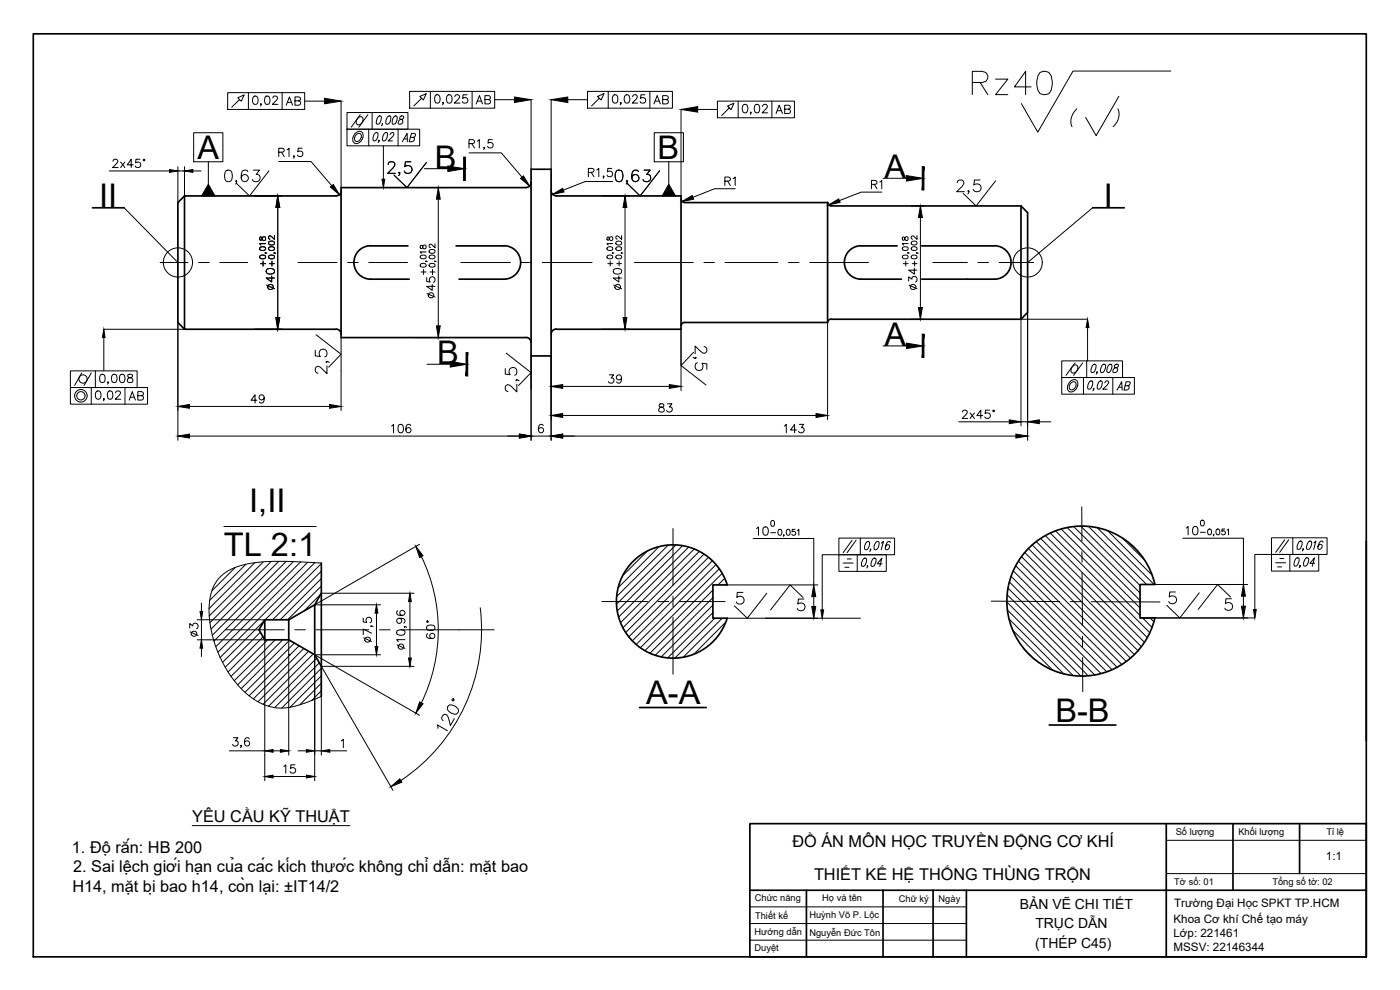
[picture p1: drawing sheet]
<svg xmlns="http://www.w3.org/2000/svg" width="420mm" height="297mm" viewBox="0 0 420 297" stroke-linecap="round" stroke-linejoin="round" font-family="sans-serif">
<!-- layer: SYM -->
<path d="M27.7 62.3h9.6M327.9 62.3h9.5M191.9 212.3h20.1M314.9 217.5h20" fill="none" stroke="#000" stroke-width=".51"/>
<!-- layer: CEN -->
<g fill="none" stroke="#000" stroke-width=".3">
<path d="M48 78.8h8.4M59.6 78.8h3.2M66 78.8h8.3M89.5 78.8h11.6M104.3 78.8h3.2M110.7 78.8h11.6M138.3 78.8h14.9M156.4 78.8h3.2M162.7 78.8h15M190.4 78.8h17.7M211.2 78.8h3.2M217.6 78.8h15.9"/>
<path d="M236.6 78.8h3.2M243 78.8h17.6M280 78.8h10.3M293.5 78.8h3.2M299.8 78.8h10.4M202 158.6v17.1M324.7 152.1v10.2M202 178.8v3.2M324.7 165.5v3.2M324.7 171.9l.2 15.8M67.7 189h17.6M88.5 189h3.2"/>
<path d="M94.8 189h15.9M113.9 189h3.2M120.2 189h17.6M180.6 180.5h13.8M197.5 180.5h3.2M202 185.2v17.1M203.9 180.5h13.7M297.5 180.4l20.5 .1M321.2 180.5h3.2M324.9 190.9v3.2M324.9 197.3l.1 10.2M327.5 180.5l20.6 .1"/>
</g>
<!-- layer: BOL -->
<g fill="none" stroke="#000" stroke-width=".51">
<path d="M55.4 58.8l-2 2v36l2 2M100.9 58.8h-45.5v40h45.5M102.4 57.2a1.5 1.5 0 0 1-1.5 1.5M159.4 54.7a1.5 1.5 0 0 1-1.5 1.5l-55.5 .1v45h55.5M159.4 50.8h6v56h-6zM165.4 57.2a1.5 1.5 0 0 0 1.5 1.5M166.9 58.8h37.5v40h-37.5M204.4 59.7a.99 .99 0 0 0 1 1M111.2 73.8h11.2M111.2 73.7a5 5 0 0 0-5 5 5 5 0 0 0 5 5.1M136.9 73.8h14.3M151.2 73.7a5 5 0 0 1 5.1 5 5 5 0 0 1-5.1 5.1"/>
<path d="M205.4 60.8h43v36h-43a.99 .99 0 0 0-1 1M248.4 60.8a.99 .99 0 0 0 1 1M249.4 61.8h57M269.2 73.8l-10.8-.1a5 5 0 0 0-5 5 5 5 0 0 0 5 5.1h12.2M276.6 73.8h21.8M298.4 73.7a5 5 0 0 1 5 5 5 5 0 0 1-5 5.1M306.4 61.8l2 2v30l-2 2zM100.9 98.7a1.5 1.5 0 0 1 1.5 1.6M111.2 83.8h11.6M137.8 83.8h13.4M166.9 98.7a1.5 1.5 0 0 0-1.5 1.6M249.4 95.8h57"/>
<path d="M249.4 95.7a.99 .99 0 0 0-1 1M276.6 83.8h21.8M157.9 101.2a1.5 1.5 0 0 1 1.5 1.6M96.4 178l-2 3.5M96.4 168.9v40M218.2 175.5h-4.2v10h4.2M218.2 175.5a17 17 0 0 0-26.1-8.8 17 17 0 0 0 0 27.6 17 17 0 0 0 26.1-8.8M346.6 175.4h-4.5v10h4.5M346.6 175.3a22.5 22.5 0 0 0-34.6-13.5 22.5 22.5 0 0 0 0 37.1 22.5 22.5 0 0 0 34.6-13.6M79.5 186l-1.8 3 1.8 3M79.5 186v6M79.5 186h7.2"/>
<path d="M79.5 192h7.2M86.7 186v6M86.7 192l7.7 4.5M94.4 181.5v15M94.4 196.5l2 3.4M94.4 181.5l-7.7 4.5"/>
</g>
<!-- layer: DIM -->
<g fill="none" stroke="#000" stroke-width=".3">
<path d="M32.8 51.3h18.1M53.4 50v10.8M53.4 51.3h2M55.4 50v8.8M57.9 51.3h2.5M76.3 58.8h8.3M83.7 48.5h9.6l6.3 7.2M83.7 45.7l1.4-.2 .2-.6-.6-.4h-1v2.5M84.5 45.7l.8 1.3M86.1 44.9l.6-.4v2.5M88.3 46.8h-.2h.2l-.2 .6M90.7 44.5h-1.2l-.1 1a.88 .88 0 0 1 1.3 0 .88 .88 0 0 1-.2 1.3 .88 .88 0 0 1-1.3-.3"/>
<path d="M124.5 56.3h8.3M131.5 59.8v38M140.8 45.9h9.7l6.2 7.3M140.8 43.1l1.4-.1 .2-.6-.6-.5h-1v2.5M141.6 43.1l.8 1.3M143.3 42.4l.5-.5v2.5M145.4 44.3h-.2h.2l-.2 .6M147.7 41.9h-1.1l-.1 1.1a.88 .88 0 0 1 1.3 0 .88 .88 0 0 1-.2 1.3 .88 .88 0 0 1-1.3-.4M176.6 51.7l1.4-.1 .3-.4-.2-.5-1.5-.2v2.5M177.4 51.7l.9 1.3M179.1 51l.6-.5v2.5M180.5 58.8h8.3"/>
<path d="M183.9 54.5h-8.3l-6.5 2.6M217.6 54.3l1.3-.1 .3-.4-.1-.4-.5-.3h-1v2.6M218.4 54.3l.8 1.4M220 53.6l.6-.5v2.6M220.6 56.6h-6.1l-6.6 2.6M261.5 55.3l1.5-.1 .2-.4-.1-.4-.5-.3h-1.1v2.5M262.4 55.3l.8 1.3M264 54.6l.6-.5v2.5M264.6 57.6h-6.2l-6.5 2.6M78 76.8l.7-.3a.77 .77 0 0 1 1 .7 .97 .97 0 0 1-.9 .5 .97 .97 0 0 1-.9-.7zM78 74.3l1-.3 .7 .5a.92 .92 0 0 1-.9 .7 .92 .92 0 0 1-.9-.7zM78 71.2v.8h.5a.72 .72 0 0 1 .3-.8 .72 .72 0 0 1 .8 0l.1 .2a.53 .53 0 0 1-.3 .8 .53 .53 0 0 1-.7-.5l-.2-.5z"/>
<path d="M78.2 79.1h1.5M79 78.3v1.5M79.6 75.8v.2v-.2l.5 .2M79.7 73.1h-1.8l.4 .4M80.7 76.8l.7-.3a.77 .77 0 0 1 1 .7 .97 .97 0 0 1-.9 .5 .97 .97 0 0 1-.9-.7zM80.7 74.3l.9-.3 .8 .5a.92 .92 0 0 1-.9 .7 .92 .92 0 0 1-.9-.7zM80.7 72.6l.7-.3a.76 .76 0 0 1 1 .7 .96 .96 0 0 1-1 .5 .96 .96 0 0 1-.8-.7zM80.9 79.1h1.5M81.6 78.3v1.5M82.3 75.8v.2v-.2l.4 .2M82.4 70.7v1.1l-1.5-1-.2 .1-.1 .5 .4 .3M83.4 62.3v33"/>
<path d="M126.2 79.3l.7-.3a.76 .76 0 0 1 1 .7 .99 .99 0 0 1-1 .5 .99 .99 0 0 1-.8-.7zM126.2 76.8l.7-.3a.77 .77 0 0 1 1 .7 .97 .97 0 0 1-.9 .5 .97 .97 0 0 1-.9-.7zM126.2 73.7v.8h.5a.72 .72 0 0 1 .3-.8 .72 .72 0 0 1 .8 0v.8a.72 .72 0 0 1-.8 0 .72 .72 0 0 1-.3-.8zM127.8 78.3v.2v-.2l.4 .2M127.9 75.6h-1.8l.3 .4M128.9 79.3l.6-.3a.76 .76 0 0 1 1.1 .7 .99 .99 0 0 1-1 .5 .99 .99 0 0 1-.8-.7zM128.9 76.8l.6-.3a.77 .77 0 0 1 1.1 .7 .97 .97 0 0 1-1 .5 .97 .97 0 0 1-.8-.7zM128.9 75.1l.6-.3a.76 .76 0 0 1 1.1 .7 .96 .96 0 0 1-1 .5 .96 .96 0 0 1-.8-.7zM130.5 78.3v.2v-.2l.4 .2M130.6 73.2v1.2l-.9-.9-.6-.2-.3 .3v.3l.4 .4M182.2 76.8a.86 .86 0 0 1 1.1-.4 .86 .86 0 0 1 .5 1 .86 .86 0 0 1-1 .4 .86 .86 0 0 1-.6-1zM182.2 74.3a.86 .86 0 0 1 1.1-.4 .86 .86 0 0 1 .5 1 .86 .86 0 0 1-1 .4 .86 .86 0 0 1-.6-1z"/>
<path d="M182.2 71.2v.8h.5a.72 .72 0 0 1 .3-.8 .72 .72 0 0 1 .8 0l.1 .2a.53 .53 0 0 1-.4 .8 .53 .53 0 0 1-.6-.5l-.2-.5zM182.4 79.1h1.5M183.1 78.3v1.5M183.8 75.8v.2v-.2l.4 .2M183.9 73.1h-1.7l.3 .4M184.9 76.8a.86 .86 0 0 1 1.1-.4 .86 .86 0 0 1 .5 1 .86 .86 0 0 1-1.1 .4 .86 .86 0 0 1-.5-1zM184.9 74.3a.86 .86 0 0 1 1.1-.4 .86 .86 0 0 1 .5 1 .86 .86 0 0 1-1.1 .4 .86 .86 0 0 1-.5-1zM184.9 72.6a.86 .86 0 0 1 1.1-.3 .86 .86 0 0 1 .5 1 .86 .86 0 0 1-1.1 .3 .86 .86 0 0 1-.5-1zM185.1 79.1h1.5M185.8 78.3v1.5M186.5 75.8v.2v-.2l.4 .2M186.6 70.7v1.1l-1.4-1-.4 .3v.3l.5 .3"/>
<path d="M187.6 62.3v33M270.9 76.8a.86 .86 0 0 1 1-.4 .86 .86 0 0 1 .6 1 .86 .86 0 0 1-1.1 .4 .86 .86 0 0 1-.5-1zM270.9 74.3a.86 .86 0 0 1 1-.4 .86 .86 0 0 1 .6 1 .86 .86 0 0 1-1.1 .4 .86 .86 0 0 1-.5-1zM270.9 71.2v.8l.3 .1 .8-1.1a.53 .53 0 0 1 .5 .7 .53 .53 0 0 1-.8 .2l-.3-.7zM271.1 79.1h1.4M271.8 78.3v1.5M272.5 75.8v.2v-.2l.4 .2M272.5 73.1h-1.7l.3 .4M273.4 61.8h4.1M273.6 76.8a.86 .86 0 0 1 1-.4 .86 .86 0 0 1 .5 1 .86 .86 0 0 1-1 .4 .86 .86 0 0 1-.5-1zM273.6 74.3a.86 .86 0 0 1 1-.4 .86 .86 0 0 1 .5 1 .86 .86 0 0 1-1 .4 .86 .86 0 0 1-.5-1zM273.6 72.6a.86 .86 0 0 1 1-.3 .86 .86 0 0 1 .5 1 .86 .86 0 0 1-1 .3 .86 .86 0 0 1-.5-1z"/>
<path d="M273.7 79.1h1.5M274.5 78.3v1.5M275.1 75.8v.2v-.2l.4 .2M275.2 70.7v1.1l-.8-.8-.6-.2-.2 .1-.1 .5 .4 .3M276.2 65.3v27M53.4 96.8v35.3M76.3 98.8h8.3M80 80.9a1.57 1.57 0 0 1 2.4 .4v.2a1.44 1.44 0 0 1-2.5 0zM80 85.5l2.4 1.1M81.5 82.8v1.8l-1.6-1.2h2.5M126.4 81.6h1.5M127.1 80.8v1.6"/>
<path d="M128.1 83.3v1.2l1 .1a.89 .89 0 0 1 0-1.3 .89 .89 0 0 1 1.3 .1 .89 .89 0 0 1-.4 1.3M128.1 88.1l2.5 1M129 81.6h1.6M129.7 85.3v1.8l-1.6-1.2h2.5M129.8 80.8v1.6M180.5 98.8h8.3M184.2 80.9a1.55 1.55 0 0 1 2.4 .4v.2a1.43 1.43 0 0 1-2.5 0zM184.2 85.5l2.4 1.1M185.7 82.8v1.8l-1.6-1.2h2.5M204.4 98.8v18.4M248.4 96.8v29.1M272.7 84.4v-1.4l1 .8a.84 .84 0 0 1 1.3-.6 .84 .84 0 0 1-.3 1.4"/>
<path d="M272.8 85.5l2.4 1.1M273.4 95.8h4.1M274.4 80.5v1.7l-1.7-1.1h2.5M306.4 95.8v32M308.4 93.8v38.3M102.4 111.3v11.9M124.5 101.3h8.3M159.4 106.8v25.3M165.4 106.8v25.3M168.9 115.9h32M56.9 121.9h42M56.9 130.8h99"/>
<path d="M159.4 130.8h6M163 127.7a.7 .7 0 0 0-1-.2 1.44 1.44 0 0 0 .4 2.4 .79 .79 0 0 0 .8-.8 .79 .79 0 0 0-.8-.8 .79 .79 0 0 0-.8 .7M168.9 130.8h136M168.9 124.7h76M287.7 126.6h15.2M306.4 126.6h2M311.9 126.6h3.5M227 158.6l.6-.5v2.5M229.3 158.2a.86 .86 0 0 1 1.2 .4 1.18 1.18 0 0 1 .1 1.4 1.18 1.18 0 0 1-1.3 .5l-.4-1 .1-.9zM231.3 159.8h1.5M231.6 156.2h.2a.94 .94 0 0 1 .7 .8 .94 .94 0 0 1-.7 .9 1.14 1.14 0 0 1-.2-1.7zM233.7 158.9l.3-.1a.92 .92 0 0 1 .7 .9 .92 .92 0 0 1-.7 .9 1.14 1.14 0 0 1-.3-1.7z"/>
<path d="M236.2 158.9l.3-.1a.92 .92 0 0 1 .7 .9 .92 .92 0 0 1-.7 .9 1.14 1.14 0 0 1-.3-1.7zM238.6 158.8h-.8l-.1 .8a.63 .63 0 0 1 1 0 .63 .63 0 0 1-.2 .9 .63 .63 0 0 1-.9-.2M239.3 159.2l.4-.4v1.8M356 158.4l.6-.4v2.5M358.2 158.1a.8 .8 0 0 1 1.2 .3 1.26 1.26 0 0 1-.8 2.1 1.6 1.6 0 0 1-.4-2.4zM360.3 159.7h1.4M360.5 156.2a.85 .85 0 0 1 1.1 .6 .85 .85 0 0 1-.7 1h-.1a1.1 1.1 0 0 1-.3-1.6zM362.7 158.8a.85 .85 0 0 1 1 .6 .85 .85 0 0 1-.6 1.1h-.2a1.1 1.1 0 0 1-.2-1.7zM365.2 158.8a.85 .85 0 0 1 1 .6 .85 .85 0 0 1-.6 1.1h-.2a1.1 1.1 0 0 1-.2-1.7zM367.6 158.7h-.8l-.1 .8a.61 .61 0 0 1 .9 0 .61 .61 0 0 1-.1 .9 .61 .61 0 0 1-.9-.3M368.3 159.1l.4-.4v1.8M96.4 168.9l-10.1-.5-5.9 .1-5.3 .5-3.3 .8a11.8 11.8 0 0 0-9 12.1v3l.4 3.5 1.1 4.3 1.6 4.3 1.5 2.9 2.6 4 2.8 3.2 2.6 2.1a14.9 14.9 0 0 0 15.5 1.9l5.5-2.2"/>
<path d="M96.4 178h27.8M125.9 163.3l-31.5 18.2h19.8M126.5 167a50.1 50.1 0 0 1 0 43.9M218.2 175.5h27.2M226 161.6h18.2v13.9M235.3 160.5h-.2h.2l-.2 .4M244.2 179v3M342.1 175.4h32.3M355 161.5h18.2v13.9M364.3 160.4h-.2h.2l-.2 .4M373.2 178.9v3M56.9 188.4v-1.3l1 .7a.84 .84 0 0 1 1.3-.6 .84 .84 0 0 1-.2 1.5"/>
<path d="M57.1 189.6l2.3 1.1M59.2 186h20.3M59.2 192h20.3v42.3M60.5 181v2.5M60.5 186v6M60.5 194.5v2.5M86.7 192v34.6M94.4 196.5v37.8M94.4 196.5h19.8M94.4 196.5l31.5 18.1M96.4 199.9v26.7M96.4 199.9h27.8"/>
<path d="M96.4 199.9l21.5 37.2M113 184v10M123 180.5v16.9M137.8 189h10.5M144.1 182.4a54.4 54.4 0 0 1-23.8 51.8M218.2 185.5h27.2M342.1 185.4h32.3M131.4 218.6l-.2-1.1 3.1 1.7M134.5 211.9a1.9 1.9 0 0 1 2.9 .7 1.05 1.05 0 0 1 .1 1.2 1.05 1.05 0 0 1-1.1 .5 2.78 2.78 0 0 1-2.2-1.6zM136.4 215.6l-1.2 2.1-.9-2.9a.83 .83 0 0 0-1.4-.2l-.4 .9 .5 .7M68.8 225.3h10.7M82 225.3h2.2"/>
<path d="M82 233h9.9M89.5 225.3h2.4M94.4 225.3h2M99 225.3h5.1M102.4 222.3l.6-.5v2.5"/>
<circle cx="81.2" cy="86.1" r=".83"/>
<circle cx="129.3" cy="88.6" r=".83"/>
<circle cx="185.3" cy="86.1" r=".83"/>
<circle cx="274" cy="86.1" r=".81"/>
<circle cx="58.2" cy="190.1" r=".83"/>
<circle cx="136" cy="210" r=".32"/>
</g>
<g fill="#000" stroke="#000" stroke-width=".3">
<path d="M50.9 50.9l2.5 .4-2.5 .4zM55.4 51.3l2.5-.4v.8zM99.1 56.1l.9-.7 1.9 3zM131.5 56.3l.6 3.5h-1.1zM156.2 53.5l.9-.7 1.8 3zM165.8 58.3l3.1-1.8 .4 1.1zM204.7 60.5l3-1.8 .5 1.1zM248.7 61.5l3-1.8 .4 1zM83.4 58.8l.5 3.5h-1.1zM187.6 58.8l.5 3.5h-1.1zM276.2 61.8l.6 3.5h-1.2zM82.8 95.3h1.1l-.5 3.5z"/>
<path d="M131 97.8h1.1l-.6 3.5zM187 95.3h1.1l-.5 3.5zM275.6 92.3h1.2l-.6 3.5zM165.4 115.9l3.5-.5v1.1zM200.9 115.4l3.5 .5-3.5 .6zM53.4 121.9l3.5-.5v1.1zM53.4 130.8l3.5-.6v1.2zM98.9 121.4l3.5 .5-3.5 .6zM155.9 130.2l3.5 .6-3.5 .6zM165.4 130.8l3.5-.6v1.2zM165.4 124.7l3.5-.6v1.2zM244.9 124.1l3.5 .6-3.5 .6z"/>
<path d="M302.9 126l3.5 .6-3.5 .5zM304.9 130.2l3.5 .6-3.5 .6zM308.4 126.6l3.5-.6v1.1zM124.8 163.9l2.2 2.8-1.1 .6zM244.2 175.5l.6 3.5h-1.2zM373.2 175.4l.6 3.5h-1.2zM60 183.5h.8l-.3 2.5zM60.5 192l.3 2.5h-.8zM112.6 194h.8l-.4 2.5zM113 181.5l.4 2.5h-.8zM123 178l.4 2.5h-.8zM122.6 197.4h.8l-.4 2.5z"/>
<path d="M243.6 182h1.2l-.6 3.5zM372.6 181.9h1.2l-.6 3.5zM125.9 210.6l1.1 .5-2.2 2.9zM79.5 225.3l2.5-.4v.8zM79.5 233l2.5-.4v.8zM84.2 224.9l2.5 .4-2.5 .4zM91.9 232.6l2.5 .4-2.5 .4zM91.9 224.9l2.5 .4-2.5 .4zM96.4 225.3l2.6-.4v.8zM117.3 236l2.7-2.3 .6 1z"/>
</g>
<!-- layer: SYM -->
<g fill="none" stroke="#000" stroke-width=".3">
<path d="M58.1 39.8h8.8v8.7h-8.8zM68.3 27.8h23.1v5h-23.1zM71.9 29.9l.5 .5 .9-1.9-1.9 .8 .5 .6-2.3 2.3M74.5 27.8v5M76.2 28.9a.78 .78 0 0 1 1.1 .4 1.18 1.18 0 0 1 .1 1.4 1.18 1.18 0 0 1-1.2 .5 1.88 1.88 0 0 1 0-2.3zM78.4 31.2h-.2h.2l-.2 .6M79.7 28.9a.78 .78 0 0 1 1.2 .4 1.24 1.24 0 0 1-.8 2 1.32 1.32 0 0 1-.6-2zM81.9 29.4l.2-.5 .7-.1 .4 .3 .1 .4-1.6 1.8h1.7M84.7 27.8v5M85.9 31.6l1-2.5 .9 2.5M86.3 30.7h1.2M88.5 30.3l1.5-.2 .2-.3-.1-.5-.5-.2h-1.1v2.5h1.1a.66 .66 0 0 0 .6-.7 .66 .66 0 0 0-.6-.6"/>
<path d="M91.4 30.3h6M102.4 30.3v26M104.1 33.8h18.3v5h-18.3zM104.1 38.8h21.8v5h-21.8zM106.7 39.9a1.27 1.27 0 0 1 1.8-.4 1.27 1.27 0 0 1 .4 1.7 1.93 1.93 0 0 1-2.7 1.7 2.11 2.11 0 0 1 .5-3zM107.3 35.5a.93 .93 0 0 1 1.4-.3 .93 .93 0 0 1 .1 1.4 .94 .94 0 0 1-1.2 .9 .94 .94 0 0 1-.7-1.3zM108.1 34.4l-2.7 3.8M110.4 34.4l-2.7 3.8M110.7 38.8v5M111.7 33.8v5M112.6 39.9l.5-.1a1.06 1.06 0 0 1 .2 1.4l-.5 .9-.5 .2a1.06 1.06 0 0 1-.2-1.5zM113.6 34.9h.8v.9a1.41 1.41 0 0 1-1.2 1.5l-.3-.5 .1-.6z"/>
<path d="M114.8 37.2l-.3 .5M115.5 39.9h.7v.9a1.41 1.41 0 0 1-1.1 1.5l-.3-.5 .1-.6zM116.5 34.9l.5-.1a1.06 1.06 0 0 1 .2 1.4l-.6 1-.5 .1a1.06 1.06 0 0 1-.2-1.5zM118.4 34.9l.5-.1a1.06 1.06 0 0 1 .2 1.4l-.6 1-.5 .1a1.06 1.06 0 0 1-.2-1.5zM119.5 38.8v5M120.2 34.9l-.2 .7a.79 .79 0 0 1 .9 1.1 .79 .79 0 0 1-1.4 .1l.5-.8 .7-.2 .4-.4v-.5l-.2-.1zM122.9 27.4h25.6v5.1h-25.6zM126.5 29.5l.5 .5 .9-1.9-1.9 .8 .5 .6-2.3 2.3M129.2 27.4v5.1M130.8 28.6a.78 .78 0 0 1 1.2 .3 1.24 1.24 0 0 1-.9 2 1.32 1.32 0 0 1-.5-2zM133.1 30.8h-.3h.3l-.3 .6M134.4 28.6a.78 .78 0 0 1 1.2 .3 1.18 1.18 0 0 1 .1 1.4 1.18 1.18 0 0 1-1.3 .5 1.88 1.88 0 0 1 0-2.2z"/>
<path d="M136.5 29l.2-.4 .8-.2 .4 .8-1.5 1.7h1.6M140.2 28.4h-1.2l-.1 1.1a.88 .88 0 0 1 1.3 0 .88 .88 0 0 1-.1 1.3 .88 .88 0 0 1-1.3-.3M141.7 27.4v5.1M142.9 31.2l1-2.5 .9 2.5M143.3 30.3h1.2M145.5 29.9l1.5-.2 .2-.3-.2-.6-1.5-.1v2.5h1.1a.67 .67 0 0 0 .6-.5 .67 .67 0 0 0-.2-.7l-.4-.1M148.5 29.9h5.9M159.4 29.9v20.9M165.4 29.9v20.9M170.4 29.9h5.9M176.3 27.4h25.5v5.1h-25.5zM179.9 29.5l.5 .5 .9-1.9-2 .8 .6 .6-2.4 2.3"/>
<path d="M182.5 27.4v5.1M184.1 28.6a.78 .78 0 0 1 1.2 .3l.1 .6a1.07 1.07 0 0 1-.7 1.4h-.2a1.55 1.55 0 0 1-.4-2.3zM186.4 30.8h-.3h.3l-.3 .6M187.7 28.6a.78 .78 0 0 1 1.2 .3 1.18 1.18 0 0 1 .1 1.4 1.18 1.18 0 0 1-1.3 .5 1.88 1.88 0 0 1 0-2.2zM189.9 29l.2-.4 .7-.2 .5 .8-1.6 1.7h1.7M193.5 28.4h-1.1l-.2 1.1a.87 .87 0 0 1 1.4 0 .87 .87 0 0 1-.2 1.3 .87 .87 0 0 1-1.3-.3M195 27.4v5.1M196.3 31.2l.9-2.5 1 2.5M196.3 39.8h8.8v8.7h-8.8zM196.6 30.3h1.2M198.9 29.9l1.4-.2 .3-.3-.2-.5-.4-.2h-1.1v2.5h1.1a.66 .66 0 0 0 .6-.7 .66 .66 0 0 0-.6-.6M204.4 32.8v26"/>
<path d="M209.4 32.8h5.9M215.3 30.3h23.1v5h-23.1zM218.9 32.4l.5 .5 .9-1.9-1.9 .8 .5 .6-2.3 2.3M221.5 30.3v5M223.1 31.4a.78 .78 0 0 1 1.2 .4 1.18 1.18 0 0 1 .1 1.4 1.18 1.18 0 0 1-1.3 .5 1.88 1.88 0 0 1 0-2.3zM225.4 33.7h-.2h.2l-.2 .6M226.7 31.4a.78 .78 0 0 1 1.2 .4 1.29 1.29 0 0 1-.8 2.1 1.65 1.65 0 0 1-.4-2.5zM228.9 31.9l.4-.6 .7 .1 .3 .4-.4 .8-1.2 1.3h1.7M231.6 30.3v5M232.9 34.1l.9-2.5 1 2.5M233.3 33.2h1.1M235.5 32.8l1.6-.3 .1-.5-.3-.3-1.4-.1v2.5h1.1l.6-.5a.68 .68 0 0 0-.6-.8"/>
<path d="M351.4 21.3h-29.4l-10.6 18.4-4.9-8.6M106.8 40.5a.93 .93 0 0 1 1.4-.3 .93 .93 0 0 1 0 1.4 .94 .94 0 0 1-1.1 .9 .94 .94 0 0 1-.7-1.3zM113.8 42.1h-.2h.2l-.3 .6M115.1 43.8v10M117.1 40.4a.6 .6 0 0 1 .5-.6 .6 .6 0 0 1 .6 .4l-.2 .6-1.5 1.5h1.3M120.7 42.5l1.5-2.5 .1 2.5M121.2 41.7h1M123.2 41.2l1.1-.1 .4-.9-1.2-.2-.7 2.5h.9l.4-.2 .3-.6-.4-.5M127.4 50.6h7M128 48.8l-5.9 7.5-3.9-3.8M265 53.5h7M298.8 54.3l-5.9 7.5-3.8-3.8"/>
<path d="M37.3 62.3l16.1 16.5M327.9 62.3l-19.5 16.5M31.2 98.8h24.2M204.4 98.8v10.9l7.5 5.8M306.4 95.8h20M326.4 98.3v10M21.1 111.3h20v5h-20zM21.1 116.3h23.2v5h-23.2zM24.5 111.9l-2.1 3.7M27.4 111.9l-2.2 3.7M27.4 116.3v5M28.6 111.3v5"/>
<path d="M29 117.4a.8 .8 0 0 1 1.2 .4 1.26 1.26 0 0 1-.9 2 1.55 1.55 0 0 1-.3-2.4zM30.2 112.4a.85 .85 0 0 1 1.3 .4v1.5a.79 .79 0 0 1-.8 .5 .79 .79 0 0 1-.7-.5 2.08 2.08 0 0 1 .2-1.9zM31.2 101.3v10M31.2 119.7h-.2h.2l-.2 .6M32.5 114.7h-.2h.2l-.2 .6M32.6 117.4a.8 .8 0 0 1 1.1 .4 1.26 1.26 0 0 1-.8 2 1.6 1.6 0 0 1-.3-2.4zM33.8 112.4a.8 .8 0 0 1 1.2 .4 1.26 1.26 0 0 1-.8 2 1.57 1.57 0 0 1-.4-2.4zM34.7 117.9l.5-.6h.4l.6 .5-.4 .8-1.2 1.2h1.6M36.2 112.4a.8 .8 0 0 1 1.2 .4 1.26 1.26 0 0 1-.9 2l-.6-.5v-.9zM37.5 116.3v5M38.4 112.4v.5l.3 .3a.92 .92 0 0 1 1 .4 .92 .92 0 0 1 0 1.1l-.9 .1a.72 .72 0 0 1-.6-.8 .72 .72 0 0 1 .7-.6l.8-.3 .1-.5a.95 .95 0 0 0-1.4-.2zM39.1 119.2h1.2"/>
<path d="M41.4 118.7l1.4-.1 .3-.4-.2-.4-.4-.3h-1.1v2.5h1.1a.66 .66 0 0 0 .6-.6 .66 .66 0 0 0-.6-.7M94.9 100.4l7.5 5.9-3.8 3.9M128.1 109.3h7M151.9 105.9l7.5 5.9-3.8 3.9M265 103.8h7M318.6 108.3h18.3v5h-18.3zM318.6 113.3h21.8v5h-21.8zM321.2 114.4a1.27 1.27 0 0 1 1.8-.4 1.27 1.27 0 0 1 .4 1.7 1.93 1.93 0 0 1-2.7 1.7 2.11 2.11 0 0 1 .5-3zM321.3 115a.93 .93 0 0 1 1.4-.3 .93 .93 0 0 1 .1 1.4 .94 .94 0 0 1-1.2 .9 .94 .94 0 0 1-.7-1.2zM321.8 110a.93 .93 0 0 1 1.4-.4 .93 .93 0 0 1 .1 1.5 .94 .94 0 0 1-1.2 .9 .94 .94 0 0 1-.7-1.3zM322.6 108.9l-2.7 3.7M324.9 108.9l-2.7 3.7"/>
<path d="M325.2 113.3v5M326.1 108.3v5M327.1 114.4h.8v.9a1.52 1.52 0 0 1-1.1 1.5l-.4-.5 .1-.6zM328.1 109.4h.7l.1 .9a1.41 1.41 0 0 1-1.2 1.5l-.2-.1-.1-1zM328.3 116.7l-.3 .5M329.3 111.7h-.2h.2l-.3 .6M329.9 114.4h.8l.1 .9a1.41 1.41 0 0 1-1.2 1.5l-.2-.1-.1-1zM331 109.4h.7l.1 .9a1.52 1.52 0 0 1-1.2 1.5l-.4-.5 .1-.6zM331.6 114.9a.6 .6 0 0 1 .5-.6 .6 .6 0 0 1 .6 .5l-.5 .8-1.2 1.2h1.3M332.9 109.4h.7l.1 .9a1.52 1.52 0 0 1-1.2 1.5l-.4-.5 .1-.6zM334 113.3v5M334.7 109.4l-.2 .7a.82 .82 0 0 1 .9 1.1 .82 .82 0 0 1-1.4 .3l.1-.6 .7-.6a.72 .72 0 0 0 .8-.9z"/>
<path d="M335.2 117l1.4-2.5 .2 2.5M335.7 116.2h1M337.7 115.7l1.1-.1 .3-.4v-.6l-1.1-.1-.7 2.5h.9l.4-.2 .3-.6-.4-.5M38.8 120l.9-2.5 .9 2.5M67.2 158h27.7M223 177.7h-1.7l-.2 1.6a1.23 1.23 0 0 1 1.9-.1 1.23 1.23 0 0 1-.2 1.9 1.23 1.23 0 0 1-1.8-.5M230.1 178l-5.8 7.5-3.9-3.7M241 179.3l-3.9-3.8-5.8 7.5M241.3 179.7h-1.7l-.2 1.6a1.23 1.23 0 0 1 1.9-.1 1.23 1.23 0 0 1-.2 1.9 1.23 1.23 0 0 1-1.8-.5M251.8 161.4h16.7v5h-16.7zM251.8 166.4h14.2v5h-14.2zM251.8 166.4h-5v16.6"/>
<path d="M253 168.9h3M253.6 170.2h1.2M254.3 167.7h1.2M255.7 162.1l-2.7 3.7M256.9 162.1l-2.7 3.7M257.3 166.4v5M258.2 161.4v5M259.2 167.6h.8v.9a1.41 1.41 0 0 1-1.1 1.5l-.3-.2v-.9zM260.1 162.6h.8v.9a1.52 1.52 0 0 1-1.1 1.5l-.4-.5 .1-.6zM260.4 169.8h-.2h.2l-.3 .6M261.3 164.8l-.3 .6M262.1 167.6h.7l.1 .9a1.52 1.52 0 0 1-1.2 1.5l-.3-.5 .1-.6z"/>
<path d="M263 162.6h.7l.1 .9a1.41 1.41 0 0 1-1.2 1.5l-.2-.2-.1-.9zM264.5 162.9l.6-.4-.6 2.5M264.7 169.1h-1.4l1.4-1.6-.7 2.5M267.2 162.8l-.5-.3a2.22 2.22 0 0 0-.9 2.3 .78 .78 0 0 0 1-.3 .78 .78 0 0 0-.3-1.1l-.4 .1-.4 .6M352.8 177.6h-1.7l-.2 1.5a1.24 1.24 0 0 1 1.9-.1 1.24 1.24 0 0 1-.2 1.9 1.24 1.24 0 0 1-1.8-.4M359.9 177.9l-5.8 7.5-3.9-3.8M369.3 179.1l-3.9-3.7-5.8 7.5M369.6 179.6h-1.7l-.2 1.5a1.24 1.24 0 0 1 1.9 0 1.24 1.24 0 0 1-.2 1.9 1.24 1.24 0 0 1-1.8-.5M381.6 161.4h16.7v5h-16.7zM381.6 166.4h14.2v5h-14.2zM381.6 166.4h-5v16.5M382.9 168.9h2.9"/>
<path d="M383.4 170.1h1.2M384.1 167.6h1.2M385.6 162l-2.7 3.7M386.8 162l-2.8 3.7M387.1 166.4v5M388 161.4v5M389 167.5h.8v.9l-.6 1.3-.5 .2-.4-.5 .2-1zM389.9 162.5h.8v.9a1.41 1.41 0 0 1-1.1 1.4l-.3-.1v-.9zM390.2 169.7l-.3 .6M391.2 164.7h-.3h.3l-.4 .6M391.9 167.5l.5-.1a1.71 1.71 0 0 1-.9 2.5 1.04 1.04 0 0 1-.1-1.5zM392.8 162.5l.5-.2a1.04 1.04 0 0 1 .2 1.5l-.5 .9h-.8l.1-1.3z"/>
<path d="M394.3 162.8l.6-.5-.6 2.5M394.5 169h-1.4l1.4-1.6-.7 2.5M397 162.7v-.2l-.5-.2a2.2 2.2 0 0 0-.9 2.4 .79 .79 0 0 0 1.1-.4 .79 .79 0 0 0-.4-1l-.8 .7M229.7 185.5h28.5M346.4 185.4h30.1"/>
<circle cx="53.4" cy="78.7" r="4.4"/>
<circle cx="308.4" cy="78.7" r="4.4"/>
<circle cx="24.3" cy="118.8" r="1.88"/>
<circle cx="24.3" cy="118.8" r="1.25"/>
<circle cx="24.9" cy="113.7" r="1.25"/>
</g>
<g fill="#000" stroke="#000" stroke-width=".3">
<path d="M97.4 29.5l5 .8-5 .8zM154.4 29.1l5 .8-5 .9zM165.4 29.9l5-.8v1.7zM204.4 32.8l5-.8v1.6zM134.4 49.8l5 .8-5 .9zM272 52.7l5 .8-5 .8zM326.4 95.8l.4 2.5h-.8zM31.2 98.8l.3 2.5h-.8zM135.1 108.4l5 .9-5 .8zM272 102.9l5 .9-5 .8zM246.3 183h.9l-.4 2.5zM376.2 182.9h.8l-.4 2.5z"/>
<path d="M139.7 47.1v7h-.6zM139.1 47.1v7l.6-7z"/>
<path d="M277.3 50v7h-.5zM276.8 50v7l.5-7z"/>
<path d="M140.4 105.8v7h-.5zM139.9 105.8v7l.5-7z"/>
<path d="M277.3 100.3v7h-.5zM276.8 100.3v7l.5-7z"/>
</g>
<!-- layer: 0 -->
<path d="M62.5 55.3l2 3.5h-4zM200.7 55.3l2 3.5h-4z" fill="#000" stroke="#000" stroke-width=".3"/>
<path d="M62.5 48.5v6.8M200.7 48.5v6.8" fill="none" stroke="#000" stroke-width=".3"/>
<!-- layer: BOL -->
<circle cx="86.7" cy="196.5" r=".25" fill="#000"/>
<!-- layer: HAT -->
<g fill="none" stroke="#000" stroke-width=".3">
<path d="M315.2 160l29.9 29.8M316.8 159.3l25.3 25.3M318.5 158.7l23.6 23.7M320.3 158.3l21.8 21.9M322.2 158l19.9 19.9M324.4 157.9l17.7 17.8M326.7 158l17.4 17.4M329.4 158.4l17 17M332.5 159.3l13.2 13.2M70.6 170.3l-7 7M73.8 169.3l-10.9 10.9M76.5 168.8l-13.8 13.8"/>
<path d="M79 168.6l-16.2 16.2M81.4 168.5l-18.4 18.3M83.7 168.4l-20.4 20.4M85.9 168.4l-22.2 22.2M88.1 168.5l-23.9 23.8M90.2 168.6l-25.4 25.4M92.4 168.7l-27 27M94.5 168.8l-28.4 28.5M96.3 178.2l-5.1 5.1M96.4 169.1l-16.8 16.9M96.4 171.4l-14.6 14.6M96.4 173.6l-12.3 12.4"/>
<path d="M96.4 175.8l-10.1 10.2M194.3 165.3l-7.5 7.5M197.8 164l-12.3 12.4M200.5 163.6l-15.5 15.5M202.8 163.5l-17.8 17.8M204.9 163.7l-19.7 19.7M206.7 164.2l-21.1 21M208.3 164.7l-22.1 22.2M209.8 165.5l-22.9 22.9M211.3 166.3l-23.6 23.5M212.6 167.2l-23.9 23.9M213.8 168.3l-24.1 24"/>
<path d="M214 177.1l-19 18.9M214 179.3l-17.4 17.3M214.8 169.4l-23.9 24M215.9 170.7l-23.7 23.7M216.7 172.1l-23.2 23.2M217.5 173.6l-2 1.9M218.1 175.2l-.3 .3M302.2 178.4l24.4 24.4M302.5 176.4l26.1 26.2M302.9 174.6l27.6 27.5M303.4 172.9l28.7 28.7M304.1 171.3l29.7 29.6"/>
<path d="M304.8 169.7l30.5 30.5M305.6 168.3l31.1 31.1M306.5 167l31.5 31.5M307.6 165.8l31.7 31.7M308.6 164.6l31.8 31.8M309.8 163.5l31.7 31.8M311 162.5l31.5 31.5M312.3 161.6l31.2 31.1M313.7 160.7l30.6 30.6M337.1 161.7l6.2 6.2M78.1 189.7l-10.5 10.5M79 191.1l-10.5 10.5"/>
<path d="M79.2 186.3l-12.4 12.4M80.3 192l-11 10.9M82.6 192l-12.3 12.2M84.8 192l-13.5 13.5M86.9 192.1l-14.5 14.5M88.3 192.9l-14.8 14.8M89.8 193.7l-15 15.1M91.2 194.5l-15.2 15.2M92.6 195.4l-15.2 15.2M94 196.2l-15 15.1M95 197.5l-14.4 14.4M95.8 198.9l-13.4 13.4"/>
<path d="M214 181.6l-15.6 15.5M214 183.8l-13.7 13.6M214.5 185.5l-12 12M216.7 185.5l-11.7 11.7M217.8 186.7l-9.6 9.6M302.1 180.6l22.3 22.3M302.3 183l19.8 19.7M302.8 185.7l16.5 16.6M303.9 189l12.1 12.2M307.2 194.6l3.2 3.3M342.9 185.4l2.8 2.8M345.1 185.4l1.2 1.1"/>
<path d="M96.4 200.5l-11.9 12M96.4 202.8l-9.4 9.4M96.4 205l-6.4 6.4M96.4 207.2l-2.8 3"/>
</g>
<!-- layer: BOX -->
<path d="M10 10.1h400v277h-400zM410 162.4v59.8M225 247.1h185v40h-185zM350 247.1v40M370 247.1v20M390 247.1v15M225 267.1h185M242 267.1v20M265 267.1v20M280 267.1v20M290 267.1v20" fill="none" stroke="#000" stroke-width=".51"/>
<!-- layer: TXT -->
<path d="M57.7 247.7h47.3" fill="none" stroke="#000" stroke-width=".3"/>
<!-- layer: BOX -->
<path d="M350 252.1h60M225 277.1h65M225 272.1h65M350 262.1h60M225 282.1h65" fill="none" stroke="#000" stroke-width=".3"/>
<text font-size="11.5" x="290.7" y="29.6">Rz40</text>
<g font-size="9.8">
<text x="59.2" y="47.7">A</text>
<text x="197.4" y="47.7">B</text>
<text x="130.5" y="50.6">B</text>
<text x="265.4" y="53.5">A</text>
<text x="29.8" y="62">II</text>
<text x="331.3" y="62">I</text>
<text x="265.4" y="103.8">A</text>
<text x="131.2" y="109.2">B</text>
<text x="74.8" y="153.7">I,II</text>
<text x="67.2" y="166.8">TL 2:1</text>
<text x="193.9" y="211.3">A-A</text>
<text x="316.7" y="216.6">B-B</text>
</g>
<text font-size="9.3" x="320" y="39.2">( ) )</text>
<g font-size="7.9">
<text x="115" y="54">2,5</text>
<text x="66.3" y="56.4">0,63</text>
<text x="183.4" y="56.4">0,63</text>
<text x="99.8" y="113.2" transform="rotate(-90 99.8 113.2)">2,5</text>
<text x="213.1" y="112.5" transform="rotate(-90 213.1 112.5)">2,5</text>
<text x="156.6" y="118.9" transform="rotate(-90 156.6 118.9)">2,5</text>
</g>
<text font-size="7.5" x="285.8" y="59.3">2,5</text>
<g font-size="6.2">
<text x="116.4" y="131.2">106</text>
<text x="234.2" y="131.2">143</text>
<text x="112.9" y="194" transform="rotate(-90 112.9 194)">7,5</text>
<text x="122.8" y="196.1" transform="rotate(-90 122.8 196.1)">10,96</text>
<text x="68.4" y="225.4">3,6</text>
</g>
<g font-size="5.7">
<text x="32.5" y="51.5">2x45°</text>
<text x="181.3" y="116.1">39</text>
<text x="74.1" y="122.1">49</text>
<text x="196.5" y="124.9">83</text>
<text x="287.5" y="126.6">2x45°</text>
<text x="131.2" y="193" transform="rotate(-90 131.2 193)">60°</text>
<text x="84" y="233.2">15</text>
</g>
<g font-size="4.9">
<text x="57.7" y="246.7">YÊU CẦU KỸ THUẬT</text>
<text x="21.5" y="255.8">1. Độ rắn: HB 200</text>
<text x="237.8" y="254.3">ĐỒ ÁN MÔN HỌC TRUYỀN ĐỘNG CƠ KHÍ</text>
<text x="21.9" y="261.7">2. Sai lệch giới hạn của các kích thước không chỉ dẫn: mặt bao</text>
<text x="244.3" y="263.9">THIẾT KẾ HỆ THỐNG THÙNG TRỘN</text>
<text x="21.7" y="267.6">H14, mặt bị bao h14, còn lại: ±IT14/2</text>
</g>
<g font-size="4.2">
<text x="306.1" y="272.8">BẢN VẼ CHI TIẾT</text>
<text x="310.7" y="278.5">TRỤC DẪN</text>
<text x="310.7" y="284.3">(THÉP C45)</text>
</g>
<g font-size="3.5">
<text x="397.9" y="258">1:1</text>
<text x="352.3" y="272.1">Trường Đại Học SPKT TP.HCM</text>
<text x="352.2" y="276.9">Khoa Cơ khí Chế tạo máy</text>
<text x="352.2" y="281.1">Lớp: 221461</text>
<text x="352.2" y="285.3">MSSV: 22146344</text>
</g>
<g font-size="2.8">
<text x="352.8" y="250.6">Số lượng</text>
<text x="371.6" y="250.6">Khối lượng</text>
<text x="398.1" y="250.5">Tỉ lệ</text>
<text x="352.4" y="265.5">Tờ số: 01</text>
<text x="381.8" y="265.5">Tổng số tờ: 02</text>
<text x="226.5" y="270.3">Chức năng</text>
<text x="226.6" y="275.7">Thiết kế</text>
<text x="242.9" y="275.4">Huỳnh Võ P. Lộc</text>
<text x="246.8" y="270.2">Họ và tên</text>
<text x="269.7" y="270.7">Chữ ký</text>
<text x="281.7" y="270.6">Ngày</text>
<text x="226.4" y="280.7">Hướng dẫn</text>
<text x="242.9" y="280.8">Nguyễn Đức Tôn</text>
<text x="226.4" y="285.3">Duyệt</text>
</g>
</svg>
